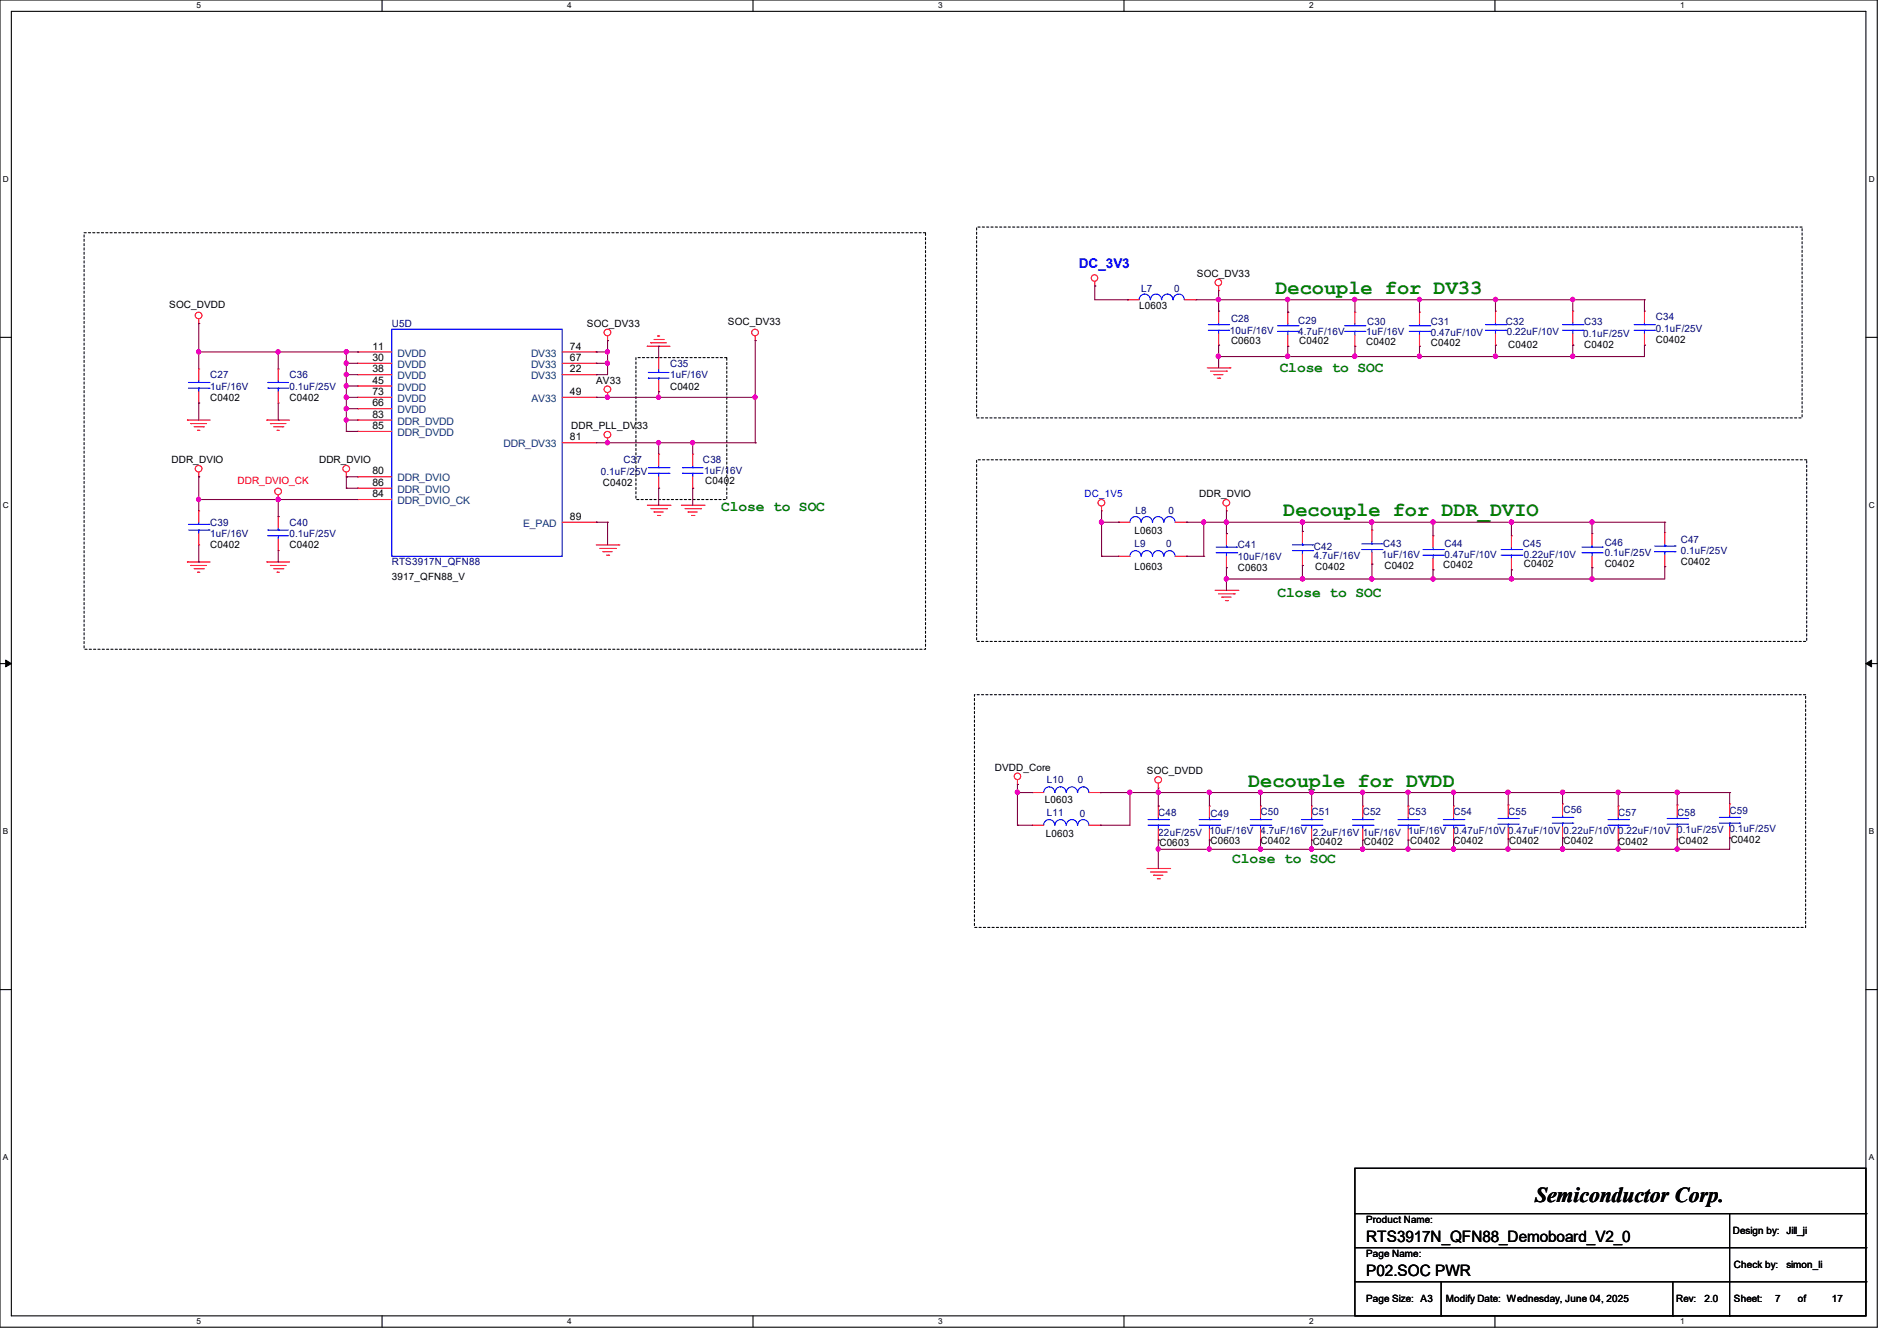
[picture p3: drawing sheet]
<svg xmlns="http://www.w3.org/2000/svg" width="297mm" height="210mm" viewBox="0 0 297 210" stroke-linecap="round" stroke-linejoin="round" font-family="sans-serif">
<path d="M0 0h293.9v207.9h-293.9zM1.8 1.8h290.3v204.3h-290.3z" fill="none" stroke="#000" stroke-width=".17"/>
<g fill="#fff">
<path d="M30.8 .2h.7v1.4h-.7z"/>
<path d="M30.8 206.2h.7v1.4h-.7z"/>
</g>
<path d="M59.8 0v1.8M59.8 206.1v1.8" fill="none" stroke="#000" stroke-width=".17"/>
<g fill="#fff">
<path d="M88.8 .2h.7v1.4h-.7z"/>
<path d="M88.8 206.2h.7v1.4h-.7z"/>
</g>
<path d="M117.9 0v1.8M117.9 206.1v1.8" fill="none" stroke="#000" stroke-width=".17"/>
<g fill="#fff">
<path d="M146.9 .2h.7v1.4h-.7z"/>
<path d="M146.9 206.2h.7v1.4h-.7z"/>
</g>
<path d="M176 0v1.8M176 206.1v1.8" fill="none" stroke="#000" stroke-width=".17"/>
<g fill="#fff">
<path d="M205 .2h.7v1.4h-.7z"/>
<path d="M205 206.2h.7v1.4h-.7z"/>
</g>
<path d="M234.1 0v1.8M234.1 206.1v1.8" fill="none" stroke="#000" stroke-width=".17"/>
<g fill="#fff">
<path d="M263.1 .2h.6v1.4h-.6z"/>
<path d="M263.1 206.2h.6v1.4h-.6z"/>
<path d="M.5 27.3h.9v1.4h-.9z"/>
<path d="M292.6 27.3h.9v1.4h-.9z"/>
<path d="M.5 78.4h.9v1.4h-.9z"/>
<path d="M292.6 78.4h.9v1.4h-.9z"/>
</g>
<path d="M0 52.8h1.8M292.1 52.8h1.8" fill="none" stroke="#000" stroke-width=".17"/>
<g fill="#fff">
<path d="M.5 129.5h.8v1.4h-.8z"/>
<path d="M292.6 129.5h.8v1.4h-.8z"/>
</g>
<path d="M0 103.9h1.8M292.1 103.9h1.8" fill="none" stroke="#000" stroke-width=".17"/>
<path d="M.9 103.4l.9 .5-.9 .5zM292.1 103.9l.9-.5v1z" fill="#000" stroke="#000" stroke-width=".16"/>
<g fill="#fff">
<path d="M.5 180.5h.8v1.4h-.8z"/>
<path d="M292.6 180.5h.8v1.4h-.8z"/>
</g>
<g fill="none" stroke="#000" stroke-width=".17">
<path d="M0 155h1.8M292.1 155h1.8M212.1 183h80v23.1h-80zM212.1 195.4h80M212.1 190.1h80M270.8 190.1v16M292.1 195.4h.1M292.1 190.1h.1M212.1 200.7h80M225.6 206.1h.1M225.6 200.7v5.4M261.9 206.1h.1"/>
<path d="M261.9 200.7v5.4M270.8 206.1h.1M292.1 200.7h.1"/>
</g>
<path d="M13.2 36.4h131.7v65.3h-131.7zM152.9 35.6h129.3v29.8h-129.3zM99.6 56h14.2v22.2h-14.2zM152.9 72h130v28.5h-130zM152.6 108.8h130.1v36.4h-130.1z" fill="none" stroke="#000" stroke-width=".17" stroke-dasharray=".3"/>
<g fill="none" stroke="#f00" stroke-width=".17">
<path d="M31.1 50.7h.1M31.1 57.8h.1M31.1 50v.7M31.1 57.8v1.8M43.6 57.8h.1M43.6 57.8v1.8M56 55.1h.1M56 56.9h.1M56 58.7h.1M56 58.7h5.3M56 56.9h5.3M56 55.1h5.3"/>
<path d="M88 58.7h5.3M88 56.9h5.3M88 55.1h5.3M93.3 58.7h.1M93.3 56.9h.1M93.3 55.1h.1M95.1 53.3h.1M95.1 52.6v.7M101.3 54.2h.1M101.3 54.2h3.6M101.9 53.7h.1M101.9 53.7h2.5"/>
<path d="M102.4 53.2h1.4M103 52.6h.1M103 52.6h.3M103.1 56h.1M103.1 56v1.8M103.1 59.6v1.7M103.8 53.2h.1M118.2 53.3h.1M118.2 52.6v.7M171.4 44.8h.1M171.4 44.1v.7M176.6 46.9h.1"/>
<path d="M176.6 46.9h1.8M185.5 46.9h1.7M187.2 46.9h.1M189 57.6h3.6M189.5 58.1h2.5M190.1 58.7h.1M190.1 58.7h1.4M190.6 59.2h.4M190.8 45.5h.1M190.8 48.7h.1M190.8 54.1h.1M190.8 44.8v.7"/>
<path d="M190.8 48.7v1.8M190.8 52.3v1.8M191 59.2h.1M192 58.1h.1M192.6 57.6h.1M201.6 48.9h.1M201.6 54.2h.1M201.6 48.9v1.8M201.6 52.5v1.7M212.1 48.9h.1M212.1 54.2h.1M212.1 48.9v1.8"/>
<path d="M212.1 52.5v1.7M222.2 48.9h.1M222.2 54.2h.1M222.2 48.9v1.8M222.2 52.5v1.7M234.1 48.7h.1M234.1 54.1h.1M234.1 48.7v1.8M234.1 52.3v1.8M246.3 48.7h.1M246.3 54.1h.1M246.3 48.7v1.8"/>
<path d="M246.3 52.3v1.8M257.5 48.7h.1M257.5 54.1h.1M257.5 48.7v1.8M257.5 52.3v1.8M29.3 65.8h.1M29.3 65.8h3.6M29.9 66.3h.1M29.9 66.3h2.4M30.4 66.8h1.4M30.9 67.4h.1M30.9 67.4h.4"/>
<path d="M31.1 74.7h.1M31.1 63.1h.1M31.1 61.3v1.8M31.1 74v.7M31.8 66.8h.1M41.8 65.8h.1M41.8 65.8h3.5M42.3 66.3h.1M42.3 66.3h2.5M42.8 66.8h1.5M43.4 67.4h.1M43.4 67.4h.3"/>
<path d="M43.6 78.2h.1M43.6 63.1h.1M43.6 61.3v1.8M43.6 77.5v.7M44.3 66.8h.1M54.2 74.7h.1M54.2 74v.7M56 67.6h.1M56 65.8h.1M56 74.7h.1M56 76.5h.1M56 78.2h.1"/>
<path d="M56 60.5h.1M56 62.2h.1M56 64h.1M56 65.8h5.3M56 67.6h5.3M56 74.7h5.3M56 76.5h5.3M56 78.2h5.3M56 62.2h5.3M56 60.5h5.3M56 64h5.3M88 69.3h5.3"/>
<path d="M88 62.2h5.3M93.3 69.3h.1M93.3 62.2h.1M95.1 69.3h.1M95.1 62.2h.1M95.1 61.5v.7M95.1 68.6v.7M101.3 79.1h3.6M101.9 79.7h2.5M103.1 71.1h.1M103.1 76.5h.1M103.1 61.3h.1"/>
<path d="M103.1 71.1v1.8M103.1 74.7v1.8M104.4 79.7h.1M104.9 79.1h.1M106.7 79.1h3.5M107.2 79.7h2.5M108.5 71.1h.1M108.5 76.5h.1M108.5 71.1v1.8M108.5 74.7v1.8M109.7 79.7h.1M110.2 79.1h.1"/>
<path d="M172.5 79.3v.7M192 79.3v.7M29.3 88h.1M29.3 88h3.6M29.9 88.6h.1M29.9 88.6h2.4M30.4 89.1h1.4M30.9 89.6h.1M30.9 89.6h.4M31.1 80h.1M31.1 85.3h.1M31.1 80v1.8"/>
<path d="M31.1 83.6v1.7M31.8 89.1h.1M41.8 88h.1M41.8 88h3.5M42.3 88.6h.1M42.3 88.6h2.5M42.8 89.1h1.5M43.4 89.6h.1M43.4 89.6h.3M43.6 80.9h.1M43.6 86.2h.1M43.6 80.9v1.8"/>
<path d="M43.6 84.5v1.7M44.3 89.1h.1M88 81.8h5.3M93.3 81.8h.1M93.3 85.3h3.6M93.9 85.9h2.5M94.4 86.4h.1M94.4 86.4h1.4M95 87h.3M95.3 87h.1M96.4 85.9h.1M96.9 85.3h.1"/>
<path d="M102.4 80.2h.1M102.4 80.2h1.4M103 80.7h.3M103.3 80.7h.1M107.7 80.2h.1M107.7 80.2h1.5M108.3 80.7h.3M108.6 80.7h.1M172.5 80h.1M175.1 81.8h.1M175.1 87.1h.1M175.1 81.8h1.8"/>
<path d="M175.1 87.1h1.8M184 81.8h1.8M184 87.1h1.8M185.8 81.8h.1M185.8 87.1h.1M190.2 92.5h3.6M190.8 93h2.5M191.3 93.5h.1M191.3 93.5h1.4M191.9 94.1h.3M192 80h.1M192 83.6h.1"/>
<path d="M192 88.9h.1M192 83.6v1.7M192 87.1v1.8M192.2 94.1h.1M193.3 93h.1M193.8 92.5h.1M203.9 83.2h.1M203.9 88.6h.1M203.9 83.2v1.8M203.9 86.8v1.8M214.8 83h.1M214.8 88.3h.1"/>
<path d="M214.8 83v1.8M214.8 86.6v1.7M224.4 83.9h.1M224.4 89.2h.1M224.4 83.9v1.8M224.4 87.5v1.7M236.6 83.9h.1M236.6 89.2h.1M236.6 83.9v1.8M236.6 87.5v1.7M249.3 83.6h.1M249.3 88.9h.1"/>
<path d="M249.3 83.6v1.7M249.3 87.1v1.8M260.6 83.4h.1M260.6 88.7h.1M260.6 83.4v1.8M260.6 87v1.7M159.3 122.9h.1M159.3 122.1v.8M161.6 129.2h.1M161.6 124.1h.1M161.6 129.2h1.8M161.6 124.1h1.8"/>
<path d="M170.5 129.2h1.8M170.5 124.1h1.8M172.3 129.2h.1M172.3 124.1h.1M179.6 136h3.5M180.1 136.6h2.5M180.6 137.1h.1M180.6 137.1h1.5M181.2 137.6h.3M181.4 123.4h.1M181.4 126.2h.1M181.4 131.6h.1"/>
<path d="M181.4 122.7v.7M181.4 126.2v1.8M181.4 129.8v1.8M181.5 137.6h.1M182.6 136.6h.1M183.1 136h.1M189.4 126.2h.1M189.4 131.6h.1M189.4 126.2v1.8M189.4 129.8v1.8M197.4 126.2h.1M197.4 131.6h.1"/>
<path d="M197.4 126.2v1.8M197.4 129.8v1.8M205.4 126.2h.1M205.4 131.6h.1M205.4 126.2v1.8M205.4 129.8v1.8M213.4 126.2h.1M213.4 131.6h.1M213.4 126.2v1.8M213.4 129.8v1.8M220.5 126.2h.1M220.5 131.6h.1"/>
<path d="M220.5 126.2v1.8M220.5 129.8v1.8M227.6 126.2h.1M227.6 131.6h.1M227.6 126.2v1.8M227.6 129.8v1.8M236.1 126.1h.1M236.1 131.4h.1M236.1 126.1v1.7M236.1 129.6v1.8M244.6 125.9h.1M244.6 131.2h.1"/>
<path d="M244.6 125.9v1.8M244.6 129.5v1.7M253.4 126.2h.1M253.4 131.6h.1M253.4 126.2v1.8M253.4 129.8v1.8M262.6 126.1h.1M262.6 131.4h.1M262.6 126.1v1.7M262.6 129.6v1.8M270.8 125.9h.1M270.8 131.2h.1"/>
<path d="M270.8 125.9v1.8M270.8 129.5v1.7"/>
<circle cx="31.1" cy="49.4" r=".52"/>
<circle cx="95.1" cy="52.1" r=".52"/>
<circle cx="118.2" cy="52.1" r=".52"/>
<circle cx="171.4" cy="43.5" r=".51"/>
<circle cx="190.8" cy="44.2" r=".51"/>
<circle cx="31.1" cy="73.4" r=".52"/>
<circle cx="43.5" cy="77" r=".52"/>
<circle cx="54.2" cy="73.4" r=".52"/>
<circle cx="95.1" cy="68.1" r=".52"/>
<circle cx="95.1" cy="61" r=".52"/>
<circle cx="172.5" cy="78.7" r=".52"/>
<circle cx="192" cy="78.7" r=".52"/>
<circle cx="159.3" cy="121.6" r=".51"/>
<circle cx="181.3" cy="122.1" r=".52"/>
</g>
<g fill="none" stroke="#00f" stroke-width=".17">
<path d="M29.5 59.9h3.2M31.1 59.9h.1M31.1 59.6v.3M32.7 59.9h.1M42 59.9h.1M42 59.9h3.2M43.6 59.9h.1M43.6 59.6v.3M61.3 51.6h26.7v35.5h-26.7zM101.5 58.3h.1M101.5 59.2h.1M101.5 58.3h3.2"/>
<path d="M101.5 59.2h3.2M103.1 59.2h.1M103.1 58.3h.1M103.1 57.8v.5M103.1 59.2v.4M178.4 46.9a.87 .87 0 0 1 .8-.8 .87 .87 0 0 1 .9 .8M180.1 46.9a.87 .87 0 0 1 .9-.8 .87 .87 0 0 1 .9 .8M181.9 46.9a.87 .87 0 0 1 .9-.8 .87 .87 0 0 1 .8 .8M183.7 46.9a.87 .87 0 0 1 .9-.8 .87 .87 0 0 1 .8 .8M189.2 51.7h3.2M189.2 50.8h3.2M190.8 50.8h.1"/>
<path d="M190.8 51.7h.1M190.8 50.5v.3M190.8 51.7v.6M192.4 51.7h.1M192.4 50.8h.1M200 51.9h3.2M200 51h3.2M201.6 51h.1M201.6 51.9h.1M201.6 50.7v.3M201.6 51.9v.6M203.2 51.9h.1"/>
<path d="M203.2 51h.1M210.5 51.9h3.2M210.5 51h3.2M212.1 51h.1M212.1 51.9h.1M212.1 50.7v.3M212.1 51.9v.6M213.7 51.9h.1M213.7 51h.1M220.6 51.9h3.3M220.6 51h3.3M222.2 51h.1"/>
<path d="M222.2 51.9h.1M222.2 50.7v.3M222.2 51.9v.6M223.9 51.9h.1M223.9 51h.1M232.6 51.7h3.2M232.6 50.8h3.2M234.1 50.8h.1M234.1 51.7h.1M234.1 50.5v.3M234.1 51.7v.6M235.8 51.7h.1"/>
<path d="M235.8 50.8h.1M244.6 51.7h3.3M244.6 50.8h3.3M246.3 50.8h.1M246.3 51.7h.1M246.3 50.5v.3M246.3 51.7v.6M247.9 51.7h.1M247.9 50.8h.1M255.9 51.7h3.1M255.9 50.8h3.1M257.5 50.8h.1"/>
<path d="M257.5 51.7h.1M257.5 50.5v.3M257.5 51.7v.6M259 51.7h.1M259 50.8h.1M29.5 60.8h3.2M31.1 60.8h.1M31.1 60.8v.5M32.7 60.8h.1M42 60.8h.1M42 60.8h3.2M43.6 60.8h.1"/>
<path d="M43.6 60.8v.5M101.5 74.1h3.2M101.5 73.2h3.2M103.1 73.2h.1M103.1 74.1h.1M103.1 72.9v.3M103.1 74.1v.6M104.7 74.1h.1M104.7 73.2h.1M106.8 74.1h.1M106.8 73.2h.1M106.8 74.1h3.3"/>
<path d="M106.8 73.2h3.3M108.5 73.2h.1M108.5 74.1h.1M108.5 72.9v.3M108.5 74.1v.6M29.5 83h3.2M29.5 82.1h3.2M31.1 82.1h.1M31.1 83h.1M31.1 81.8v.3M31.1 83v.6M32.7 83h.1"/>
<path d="M32.7 82.1h.1M42 83.9h.1M42 83h.1M42 83.9h3.2M42 83h3.2M43.6 83h.1M43.6 83.9h.1M43.6 82.7v.3M43.6 83.9v.6M178.6 81.8a.87 .87 0 0 0-.8-.9 .87 .87 0 0 0-.9 .9M178.6 87.1a.87 .87 0 0 0-.8-.9 .87 .87 0 0 0-.9 .9M180.4 81.8a.87 .87 0 0 0-.8-.9 .87 .87 0 0 0-.9 .9"/>
<path d="M180.4 87.1a.87 .87 0 0 0-.8-.9 .87 .87 0 0 0-.9 .9M182.2 81.8a.87 .87 0 0 0-.9-.9 .87 .87 0 0 0-.8 .9M182.2 87.1a.87 .87 0 0 0-.9-.9 .87 .87 0 0 0-.8 .9M184 81.8a.87 .87 0 0 0-.9-.9 .87 .87 0 0 0-.9 .9M184 87.1a.87 .87 0 0 0-.9-.9 .87 .87 0 0 0-.9 .9M190.4 86.6h3.2M190.4 85.7h3.2M192 85.7h.1M192 86.6h.1M192 85.3v.4M192 86.6v.5M193.6 86.6h.1"/>
<path d="M193.6 85.7h.1M202.4 86.2h3.1M202.4 85.3h3.1M203.9 85.3h.1M203.9 86.2h.1M203.9 85v.3M203.9 86.2v.6M205.5 86.2h.1M205.5 85.3h.1M213.2 86.1h3.2M213.2 85.2h3.2M214.8 85.2h.1"/>
<path d="M214.8 86.1h.1M214.8 84.8v.4M214.8 86.1v.5M216.4 86.1h.1M216.4 85.2h.1M222.8 86.1h3.2M222.8 87h3.2M224.4 86.1h.1M224.4 87h.1M224.4 85.7v.4M224.4 87v.5M226 87h.1"/>
<path d="M226 86.1h.1M235 86.1h3.3M235 87h3.3M236.6 86.1h.1M236.6 87h.1M236.6 85.7v.4M236.6 87v.5M238.3 87h.1M238.3 86.1h.1M247.7 86.6h3.2M247.7 85.7h3.2M249.3 85.7h.1"/>
<path d="M249.3 86.6h.1M249.3 85.3v.4M249.3 86.6v.5M250.9 86.6h.1M250.9 85.7h.1M259 86.4h3.3M259 85.5h3.3M260.6 85.5h.1M260.6 86.4h.1M260.6 85.2v.3M260.6 86.4v.6M262.3 86.4h.1"/>
<path d="M262.3 85.5h.1M163.4 129.2a.87 .87 0 0 1 .9-.8 .87 .87 0 0 1 .8 .8M165.1 124.1a.87 .87 0 0 0-.8-.9 .87 .87 0 0 0-.9 .9M165.2 129.2a.87 .87 0 0 1 .9-.8 .87 .87 0 0 1 .8 .8M166.9 124.1a.87 .87 0 0 0-.8-.9 .87 .87 0 0 0-.9 .9M167 129.2a.87 .87 0 0 1 .8-.8 .87 .87 0 0 1 .9 .8M168.7 124.1a.87 .87 0 0 0-.9-.9 .87 .87 0 0 0-.8 .9M168.7 129.2a.87 .87 0 0 1 .9-.8 .87 .87 0 0 1 .9 .8M170.5 124.1a.87 .87 0 0 0-.9-.9 .87 .87 0 0 0-.9 .9M179.7 129.2h3.3M179.7 128.4h3.3M181.4 128.4h.1"/>
<path d="M181.4 129.2h.1M181.4 128v.4M181.4 129.2v.6M183 129.2h.1M183 128.4h.1M187.7 129.2h3.3M187.7 128.4h3.3M189.4 128.4h.1M189.4 129.2h.1M189.4 128v.4M189.4 129.2v.6M191 129.2h.1"/>
<path d="M191 128.4h.1M195.7 129.2h3.3M195.7 128.4h3.3M197.4 128.4h.1M197.4 129.2h.1M197.4 128v.4M197.4 129.2v.6M199 129.2h.1M199 128.4h.1M203.8 129.2h3.2M203.8 128.4h3.2M205.4 128.4h.1"/>
<path d="M205.4 129.2h.1M205.4 128v.4M205.4 129.2v.6M207 129.2h.1M207 128.4h.1M211.8 129.2h3.2M211.8 128.4h3.2M213.4 128.4h.1M213.4 129.2h.1M213.4 128v.4M213.4 129.2v.6M215 129.2h.1"/>
<path d="M215 128.4h.1M218.9 129.2h3.2M218.9 128.4h3.2M220.5 128.4h.1M220.5 129.2h.1M220.5 128v.4M220.5 129.2v.6M222.1 129.2h.1M222.1 128.4h.1M226 129.2h3.2M226 128.4h3.2M227.6 128.4h.1"/>
<path d="M227.6 129.2h.1M227.6 128v.4M227.6 129.2v.6M229.2 129.2h.1M229.2 128.4h.1M234.5 129.1h3.2M234.5 128.2h3.2M236.1 128.2h.1M236.1 129.1h.1M236.1 127.8v.4M236.1 129.1v.5M237.7 129.1h.1"/>
<path d="M237.7 128.2h.1M243 128.9h3.3M243 128h3.3M244.6 128h.1M244.6 128.9h.1M244.6 127.7v.3M244.6 128.9v.6M246.3 128.9h.1M246.3 128h.1M251.8 129.2h3.2M251.8 128.4h3.2M253.4 128.4h.1"/>
<path d="M253.4 129.2h.1M253.4 128v.4M253.4 129.2v.6M255 129.2h.1M255 128.4h.1M261 129.1h3.2M261 128.2h3.2M262.6 128.2h.1M262.6 129.1h.1M262.6 127.8v.4M262.6 129.1v.5M264.2 129.1h.1"/>
<path d="M264.2 128.2h.1M269.2 128.9h3.2M269.2 128h3.2M270.8 128h.1M270.8 128.9h.1M270.8 127.7v.3M270.8 128.9v.6M272.4 128.9h.1M272.4 128h.1"/>
</g>
<g fill="none" stroke="#800040" stroke-width=".17">
<path d="M31.1 55.1h.1M31.1 50.7h.1M31.1 55.1h24.9M31.1 50.7v7.1M43.6 55.1h.1M43.6 55.1v2.7M54.2 55.1h.1M54.2 56.9h.1M54.2 58.7h.1M54.2 55.1v12.5M54.2 58.7h1.8M54.2 56.9h1.8"/>
<path d="M56 55.1h.1M93.3 55.1h.1M93.3 56.9h.1M93.3 58.7h.1M93.3 55.1h1.8M93.3 56.9h1.8M95.1 55.1h.1M95.1 56.9h.1M95.1 53.3h.1M95.1 53.3v5.4h-1.8M103.1 54.2h.1M103.1 54.2v1.8"/>
<path d="M118.2 53.3h.1M118.2 53.3v16M171.4 44.8h.1M171.4 44.8v2.1h5.2M176.6 46.9h.1M187.2 46.9h70.3M190.8 46.9h.1M190.8 54.1h.1M190.8 55.8h.1M190.8 48.7h.1M190.8 45.5v3.2M190.8 54.1v3.5"/>
<path d="M201.6 46.9h.1M201.6 54.2h.1M201.6 55.8h.1M201.6 48.9h.1M201.6 46.9v2M201.6 54.2v1.6M212.1 46.9h.1M212.1 54.2h.1M212.1 55.8h.1M212.1 46.9v2M212.1 54.2v1.6M222.2 46.9h.1"/>
<path d="M222.2 54.2h.1M222.2 55.8h.1M222.2 46.9v2M222.2 54.2v1.6M234.1 54.1h.1M234.1 55.8h.1M234.1 46.9h.1M234.1 46.9v1.8M234.1 54.1v1.7M246.3 46.9h.1M246.3 55.8h.1M246.3 54.1h.1"/>
<path d="M246.3 46.9v1.8M246.3 54.1v1.7M257.5 46.9h.1M257.5 54.1h.1M257.5 46.9v1.8M257.5 54.1v1.7h-66.7M31.1 63.1h.1M31.1 78.2h.1M31.1 74.7h.1M31.1 63.1v2.7M31.1 74.7v5.3M31.1 78.2h24.9"/>
<path d="M43.6 65.8h.1M43.6 78.2h.1M43.6 63.1v2.7M43.6 78.2v2.7M54.2 60.5h.1M54.2 62.2h.1M54.2 64h.1M54.2 65.8h.1M54.2 67.6h.1M54.2 74.7h.1M54.2 76.5h.1M54.2 74.7v1.8"/>
<path d="M54.2 62.2h1.8M54.2 60.5h1.8M54.2 64h1.8M54.2 65.8h1.8M54.2 67.6h1.8M54.2 74.7h1.8M54.2 76.5h1.8M93.3 62.2h.1M93.3 69.3h24.9M93.3 62.2h24.9M95.1 69.3h.1M103.1 61.3h.1"/>
<path d="M103.1 76.5h.1M103.1 69.3h.1M103.1 62.2h.1M103.1 61.3v.9M103.1 69.3v1.8M103.1 76.5v2.6M108.5 69.3h.1M108.5 76.5h.1M108.5 69.3v1.8M108.5 76.5v2.6M118.2 69.3h.1M118.2 62.2h.1"/>
<path d="M31.1 88h.1M31.1 85.3v2.7M43.6 88h.1M43.6 80.9h.1M43.6 86.2v1.8M93.3 81.8h.1M93.3 81.8h1.8M95.1 81.8h.1M95.1 81.8v3.5M172.5 81.8h.1M172.5 87.1h.1M172.5 81.8h2.6"/>
<path d="M172.5 87.1h2.6M172.5 80v7.1M175.1 81.8h.1M185.8 87.1h.1M185.8 81.8h.1M185.8 81.8h74.8M185.8 87.1h2.7M188.5 81.8h.1M188.5 87.1h.1M188.5 81.8v5.3M192 90.7h.1M192 81.8h.1"/>
<path d="M192 88.9h.1M192 83.6h.1M192 80v3.6M192 88.9v3.6M203.9 81.8h.1M203.9 88.6h.1M203.9 90.7h.1M203.9 83.2h.1M203.9 81.8v1.4M203.9 88.6v2.1M214.8 81.8h.1M214.8 90.7h.1"/>
<path d="M214.8 88.3h.1M214.8 81.8v1.2M214.8 88.3v2.4M224.4 90.7h.1M224.4 89.2h.1M224.4 81.8h.1M224.4 81.8v2.1M224.4 89.2v1.5M236.6 90.7h.1M236.6 89.2h.1M236.6 81.8h.1M236.6 81.8v2.1"/>
<path d="M236.6 89.2v1.5M249.3 81.8h.1M249.3 90.7h.1M249.3 88.9h.1M249.3 81.8v1.8M249.3 88.9v1.8M260.6 81.8h.1M260.6 88.7h.1M260.6 88.7v2h-68.6M260.6 81.8v1.6M159.3 122.9h.1M159.3 129.2h.1"/>
<path d="M159.3 124.1h.1M159.3 124.1h2.3M159.3 122.9v6.3M159.3 129.2h2.3M172.3 124.1h.1M172.3 129.2h.1M172.3 124.1h98.5M176.9 124.1h.1M176.9 124.1v5.1h-4.6M181.4 133h.1M181.4 124.1h.1M181.4 131.6h.1"/>
<path d="M181.4 126.2h.1M181.4 123.4v2.8M181.4 131.6v4.4M189.4 124.1h.1M189.4 131.6h.1M189.4 133h.1M189.4 124.1v2.1M189.4 131.6v1.4M197.4 124.1h.1M197.4 131.6h.1M197.4 133h.1M197.4 124.1v2.1"/>
<path d="M197.4 131.6v1.4M205.4 124.1h.1M205.4 133h.1M205.4 131.6h.1M205.4 124.1v2.1M205.4 131.6v1.4M213.4 124.1h.1M213.4 133h.1M213.4 131.6h.1M213.4 124.1v2.1M213.4 131.6v1.4M220.5 124.1h.1"/>
<path d="M220.5 131.6h.1M220.5 133h.1M220.5 124.1v2.1M220.5 131.6v1.4M227.6 124.1h.1M227.6 133h.1M227.6 131.6h.1M227.6 124.1v2.1M227.6 131.6v1.4M236.1 124.1h.1M236.1 131.4h.1M236.1 133h.1"/>
<path d="M236.1 124.1v2M236.1 131.4v1.6M244.6 124.1h.1M244.6 131.2h.1M244.6 133h.1M244.6 124.1v1.8M244.6 131.2v1.8M253.4 124.1h.1M253.4 133h.1M253.4 131.6h.1M253.4 124.1v2.1M253.4 131.6v1.4"/>
<path d="M262.6 124.1h.1M262.6 131.4h.1M262.6 133h.1M262.6 124.1v2M262.6 131.4v1.6M270.8 124.1h.1M270.8 131.2h.1M270.8 131.2v1.8h-89.4M270.8 124.1v1.8"/>
</g>
<g fill="#f0f" stroke="#f0f" stroke-width=".17">
<circle cx="244.6" cy="124.1" r=".34"/>
<circle cx="236.1" cy="124.1" r=".34"/>
<circle cx="262.6" cy="124.1" r=".34"/>
<circle cx="253.3" cy="124.1" r=".33"/>
<circle cx="262.6" cy="133" r=".34"/>
<circle cx="253.3" cy="133" r=".33"/>
<circle cx="249.3" cy="81.8" r=".34"/>
<circle cx="224.4" cy="81.8" r=".34"/>
<circle cx="214.8" cy="81.8" r=".34"/>
<circle cx="224.4" cy="90.7" r=".34"/>
<circle cx="214.8" cy="90.7" r=".34"/>
<circle cx="236.6" cy="90.7" r=".34"/>
<circle cx="249.3" cy="90.7" r=".34"/>
<circle cx="192" cy="81.8" r=".33"/>
<circle cx="203.9" cy="81.8" r=".34"/>
<circle cx="203.9" cy="90.7" r=".34"/>
<circle cx="192" cy="90.7" r=".33"/>
<circle cx="190.8" cy="55.8" r=".34"/>
<circle cx="205.3" cy="124.1" r=".33"/>
<circle cx="197.3" cy="124.1" r=".33"/>
<circle cx="205.3" cy="133" r=".33"/>
<circle cx="197.3" cy="133" r=".33"/>
<circle cx="213.3" cy="133" r=".33"/>
<circle cx="227.6" cy="124.1" r=".33"/>
<circle cx="220.4" cy="124.1" r=".33"/>
<circle cx="227.6" cy="133" r=".33"/>
<circle cx="220.4" cy="133" r=".33"/>
<circle cx="246.2" cy="55.8" r=".33"/>
<circle cx="234.1" cy="55.8" r=".34"/>
<circle cx="201.6" cy="46.9" r=".34"/>
<circle cx="246.2" cy="46.9" r=".33"/>
<circle cx="234.1" cy="46.9" r=".34"/>
<circle cx="222.2" cy="46.9" r=".33"/>
<circle cx="212.1" cy="46.9" r=".34"/>
<circle cx="236.6" cy="81.8" r=".34"/>
<circle cx="201.6" cy="55.8" r=".34"/>
<circle cx="188.4" cy="81.8" r=".33"/>
<circle cx="244.6" cy="133" r=".34"/>
<circle cx="236.1" cy="133" r=".34"/>
<circle cx="213.3" cy="124.1" r=".33"/>
<circle cx="189.3" cy="124.1" r=".33"/>
<circle cx="181.3" cy="124.1" r=".33"/>
<circle cx="159.3" cy="124.1" r=".34"/>
<circle cx="222.2" cy="55.8" r=".33"/>
<circle cx="212.1" cy="55.8" r=".34"/>
<circle cx="176.9" cy="124.1" r=".33"/>
<circle cx="189.3" cy="133" r=".33"/>
<circle cx="181.3" cy="133" r=".33"/>
<circle cx="172.4" cy="81.8" r=".33"/>
<circle cx="190.8" cy="46.9" r=".34"/>
<circle cx="54.2" cy="55.1" r=".33"/>
<circle cx="108.4" cy="69.3" r=".33"/>
<circle cx="43.5" cy="55.1" r=".33"/>
<circle cx="31.1" cy="55.1" r=".33"/>
<circle cx="95.1" cy="69.3" r=".33"/>
<circle cx="103.1" cy="69.3" r=".33"/>
<circle cx="54.2" cy="60.4" r=".33"/>
<circle cx="54.2" cy="58.7" r=".33"/>
<circle cx="95.1" cy="62.2" r=".33"/>
<circle cx="103.1" cy="62.2" r=".33"/>
<circle cx="54.2" cy="56.9" r=".33"/>
<circle cx="54.2" cy="62.2" r=".33"/>
<circle cx="54.2" cy="64" r=".33"/>
<circle cx="54.2" cy="65.8" r=".33"/>
<circle cx="95.1" cy="55.1" r=".33"/>
<circle cx="95.1" cy="56.9" r=".33"/>
<circle cx="118.2" cy="62.2" r=".33"/>
<circle cx="43.5" cy="78.2" r=".33"/>
<circle cx="31.1" cy="78.2" r=".33"/>
</g>
<text font-size="3.3" x="240.4" y="188.3">Semiconductor Corp.</text>
<g font-size="3.2" fill="#008000">
<text x="199.7" y="46">Decouple for DV33</text>
<text x="200.9" y="80.9">Decouple for DDR_DVIO</text>
<text x="195.4" y="123.2">Decouple for DVDD</text>
</g>
<g font-size="2.5">
<text x="213.9" y="194.4">RTS3917N_QFN88_Demoboard_V2_0</text>
<text x="213.9" y="199.8">P02.SOC PWR</text>
</g>
<g font-size="2.3" fill="#008000">
<text x="200.4" y="58.2">Close to SOC</text>
<text x="112.9" y="80.1">Close to SOC</text>
<text x="200" y="93.4">Close to SOC</text>
<text x="192.9" y="135.2">Close to SOC</text>
</g>
<text font-size="2.1" fill="#00f" x="168.9" y="42">DC_3V3</text>
<g font-size="1.6" fill="#000080">
<text x="178.7" y="45.7">L7</text>
<text x="183.9" y="45.7">0</text>
<text x="61.3" y="51.2">U5D</text>
<text x="192.6" y="52.3">10uF/16V</text>
<text x="192.7" y="50.5">C28</text>
<text x="203.2" y="50.7">C29</text>
<text x="203.2" y="52.4">4.7uF/16V</text>
<text x="213.9" y="52.4">1uF/16V</text>
<text x="214.1" y="50.9">C30</text>
<text x="224" y="50.9">C31</text>
<text x="224" y="52.7">0.47uF/10V</text>
<text x="235.8" y="50.9">C32</text>
<text x="235.9" y="52.4">0.22uF/10V</text>
<text x="247.9" y="52.8">0.1uF/25V</text>
<text x="248" y="50.9">C33</text>
<text x="259.2" y="50.2">C34</text>
<text x="259.2" y="51.9">0.1uF/25V</text>
<text x="32.9" y="59.2">C27</text>
<text x="45.3" y="59.2">C36</text>
<text x="104.9" y="57.4">C35</text>
<text x="104.9" y="59.2">1uF/16V</text>
<text x="32.9" y="61">1uF/16V</text>
<text x="45.3" y="61">0.1uF/25V</text>
<text x="94.1" y="74.3">0.1uF/25V</text>
<text x="97.6" y="72.6">C37</text>
<text x="110.1" y="72.6">C38</text>
<text x="110.2" y="74.2">1uF/16V</text>
<text x="32.9" y="82.3">C39</text>
<text x="45.3" y="82.3">C40</text>
<text x="177.8" y="80.6">L8</text>
<text x="183" y="80.6">0</text>
<text x="32.9" y="84.1">1uF/16V</text>
<text x="45.3" y="84.1">0.1uF/25V</text>
<text x="61.3" y="88.6">RTS3917N_QFN88</text>
<text x="177.6" y="85.7">L9</text>
<text x="182.6" y="85.7">0</text>
<text x="193.8" y="85.9">C41</text>
<text x="193.8" y="87.7">10uF/16V</text>
<text x="205.7" y="86.1">C42</text>
<text x="205.7" y="87.5">4.7uF/16V</text>
<text x="216.4" y="87.3">1uF/16V</text>
<text x="216.6" y="85.7">C43</text>
<text x="226.1" y="85.7">C44</text>
<text x="226.1" y="87.3">0.47uF/10V</text>
<text x="238.4" y="85.7">C45</text>
<text x="238.6" y="87.3">0.22uF/10V</text>
<text x="251.2" y="85.6">C46</text>
<text x="251.2" y="87.1">0.1uF/25V</text>
<text x="263.1" y="85">C47</text>
<text x="263.1" y="86.8">0.1uF/25V</text>
<text x="163.9" y="122.7">L10</text>
<text x="168.7" y="122.7">0</text>
<text x="163.9" y="127.8">L11</text>
<text x="169.1" y="128">0</text>
<text x="181.4" y="127.8">C48</text>
<text x="181.4" y="130.9">22uF/25V</text>
<text x="189.4" y="130.7">10uF/16V</text>
<text x="189.5" y="128">C49</text>
<text x="197.4" y="127.7">C50</text>
<text x="197.4" y="130.7">4.7uF/16V 2.2uF/16V 1uF/16V</text>
<text x="205.4" y="127.7">C51</text>
<text x="213.4" y="127.7">C52</text>
<text x="220.5" y="127.7">C53</text>
<text x="220.5" y="130.7">1uF/16V</text>
<text x="227.6" y="127.7">C54</text>
<text x="227.6" y="130.7">0.47uF/10V 0.47uF/10V 0.22uF/10V 0.22uF/10V 0.1uF/25V 0.1uF/25V</text>
<text x="236.1" y="127.7">C55</text>
<text x="244.8" y="127.3">C56</text>
<text x="253.4" y="127.8">C57</text>
<text x="262.6" y="127.8">C58</text>
<text x="270.8" y="127.5">C59</text>
</g>
<g font-size="1.6">
<text x="187.4" y="43.4">SOC_DV33</text>
<text x="26.5" y="48.2">SOC_DVDD</text>
<text x="91.9" y="51.2">SOC_DV33</text>
<text x="114" y="50.9">SOC_DV33</text>
<text x="178.3" y="48.4">L0603</text>
<text x="192.7" y="53.9">C0603</text>
<text x="203.4" y="53.9">C0402</text>
<text x="259.2" y="53.7">C0402</text>
<text x="58.3" y="54.7">11</text>
<text x="58.3" y="56.5">30</text>
<text x="58.3" y="58.3">38</text>
<text x="89.2" y="58.3">22</text>
<text x="89.2" y="56.5">67</text>
<text x="89.2" y="54.7">74</text>
<text x="213.9" y="54.1">C0402</text>
<text x="224" y="54.2">C0402</text>
<text x="236.1" y="54.4">C0402</text>
<text x="248" y="54.4">C0402</text>
<text x="32.9" y="62.8">C0402</text>
<text x="45.3" y="62.8">C0402</text>
<text x="58.3" y="65.4">83</text>
<text x="58.3" y="60.1">45</text>
<text x="58.3" y="61.8">73</text>
<text x="58.3" y="63.6">66</text>
<text x="89.2" y="61.8">49</text>
<text x="93.3" y="60.1">AV33</text>
<text x="104.9" y="61">C0402</text>
<text x="58.3" y="67.2">85</text>
<text x="89.2" y="69">81</text>
<text x="89.5" y="67.2">DDR_PLL_DV33</text>
<text x="26.8" y="72.6">DDR_DVIO</text>
<text x="50" y="72.6">DDR_DVIO</text>
<text x="58.3" y="74.3">80</text>
<text x="58.3" y="76.1">86</text>
<text x="58.3" y="77.9">84</text>
<text x="94.4" y="76.1">C0402</text>
<text x="110.4" y="75.8">C0402</text>
<text x="187.7" y="77.9">DDR_DVIO</text>
<text x="89.2" y="81.4">89</text>
<text x="177.6" y="83.6">L0603</text>
<text x="32.9" y="85.9">C0402</text>
<text x="45.3" y="85.9">C0402</text>
<text x="177.6" y="89.3">L0603</text>
<text x="193.8" y="89.4">C0603</text>
<text x="205.9" y="89.3">C0402</text>
<text x="216.7" y="89.1">C0402</text>
<text x="226" y="88.9">C0402</text>
<text x="238.6" y="88.7">C0402</text>
<text x="251.2" y="88.7">C0402</text>
<text x="263.1" y="88.6">C0402</text>
<text x="61.3" y="90.9">3917_QFN88_V</text>
<text x="155.7" y="120.7">DVDD_Core</text>
<text x="163.6" y="125.7">L0603</text>
<text x="179.6" y="121.3">SOC_DVDD</text>
<text x="163.7" y="131.1">L0603</text>
<text x="271" y="131.9">C0402</text>
<text x="181.5" y="132.5">C0603</text>
<text x="189.5" y="132.1">C0603</text>
<text x="197.4" y="132.1">C0402</text>
<text x="205.5" y="132.3">C0402</text>
<text x="213.5" y="132.3">C0402</text>
<text x="220.8" y="132.1">C0402</text>
<text x="227.6" y="132.1">C0402</text>
<text x="236.3" y="132.1">C0402</text>
<text x="244.8" y="132.1">C0402</text>
<text x="253.4" y="132.3">C0402</text>
<text x="262.8" y="132.1">C0402</text>
<text x="213.9" y="191.5">Product Name:</text>
<text x="213.9" y="196.8">Page Name:</text>
<text x="271.3" y="193.3">Design by:</text>
<text x="279.7" y="193.3">Jill_ji</text>
<text x="213.9" y="204">Page Size: A3</text>
<text x="226.4" y="204">Modify Date: Wednesday, June 04, 2025</text>
<text x="262.4" y="204">Rev:</text>
<text x="266.9" y="204">2.0</text>
<text x="271.5" y="204">Sheet:</text>
<text x="271.5" y="198.6">Check by:</text>
<text x="277.9" y="204">7</text>
<text x="279.7" y="198.6">simon_li</text>
<text x="281.5" y="204">of</text>
<text x="286.8" y="204">17</text>
</g>
<g font-size="1.6" fill="#004080">
<text x="62.2" y="55.8">DVDD</text>
<text x="62.2" y="57.6">DVDD</text>
<text x="62.2" y="59.4">DVDD</text>
<text x="83.1" y="59.4">DV33</text>
<text x="83.1" y="57.6">DV33</text>
<text x="83.1" y="55.8">DV33</text>
<text x="62.2" y="61.2">DVDD</text>
<text x="62.2" y="63">DVDD</text>
<text x="62.2" y="64.7">DVDD</text>
<text x="83.2" y="63">AV33</text>
<text x="62.2" y="68.3">DDR_DVDD</text>
<text x="62.2" y="66.5">DDR_DVDD</text>
<text x="78.8" y="70.1">DDR_DV33</text>
<text x="62.2" y="75.4">DDR_DVIO</text>
<text x="62.2" y="77.2">DDR_DVIO</text>
<text x="62.2" y="79">DDR_DVIO_CK</text>
<text x="81.9" y="82.5">E_PAD</text>
</g>
<text font-size="1.6" fill="#f00" x="37.2" y="75.8">DDR_DVIO_CK</text>
<text font-size="1.6" fill="#00f" x="169.8" y="77.9">DC_1V5</text>
<g font-size="1.3">
<text x="30.8" y="1.3">5</text>
<text x="88.8" y="1.3">4</text>
<text x="146.9" y="1.3">3</text>
<text x="205" y="1.3">2</text>
<text x="263.1" y="1.3">1</text>
<text x=".5" y="28.4">D</text>
<text x="292.6" y="28.4">D</text>
<text x=".5" y="79.5">C</text>
<text x="292.6" y="79.5">C</text>
<text x=".5" y="130.6">B</text>
<text x="292.6" y="130.6">B</text>
<text x=".5" y="181.7">A</text>
<text x="292.6" y="181.7">A</text>
<text x="30.8" y="207.4">5</text>
<text x="88.8" y="207.4">4</text>
<text x="146.9" y="207.4">3</text>
<text x="205" y="207.4">2</text>
<text x="263.1" y="207.4">1</text>
</g>
</svg>
